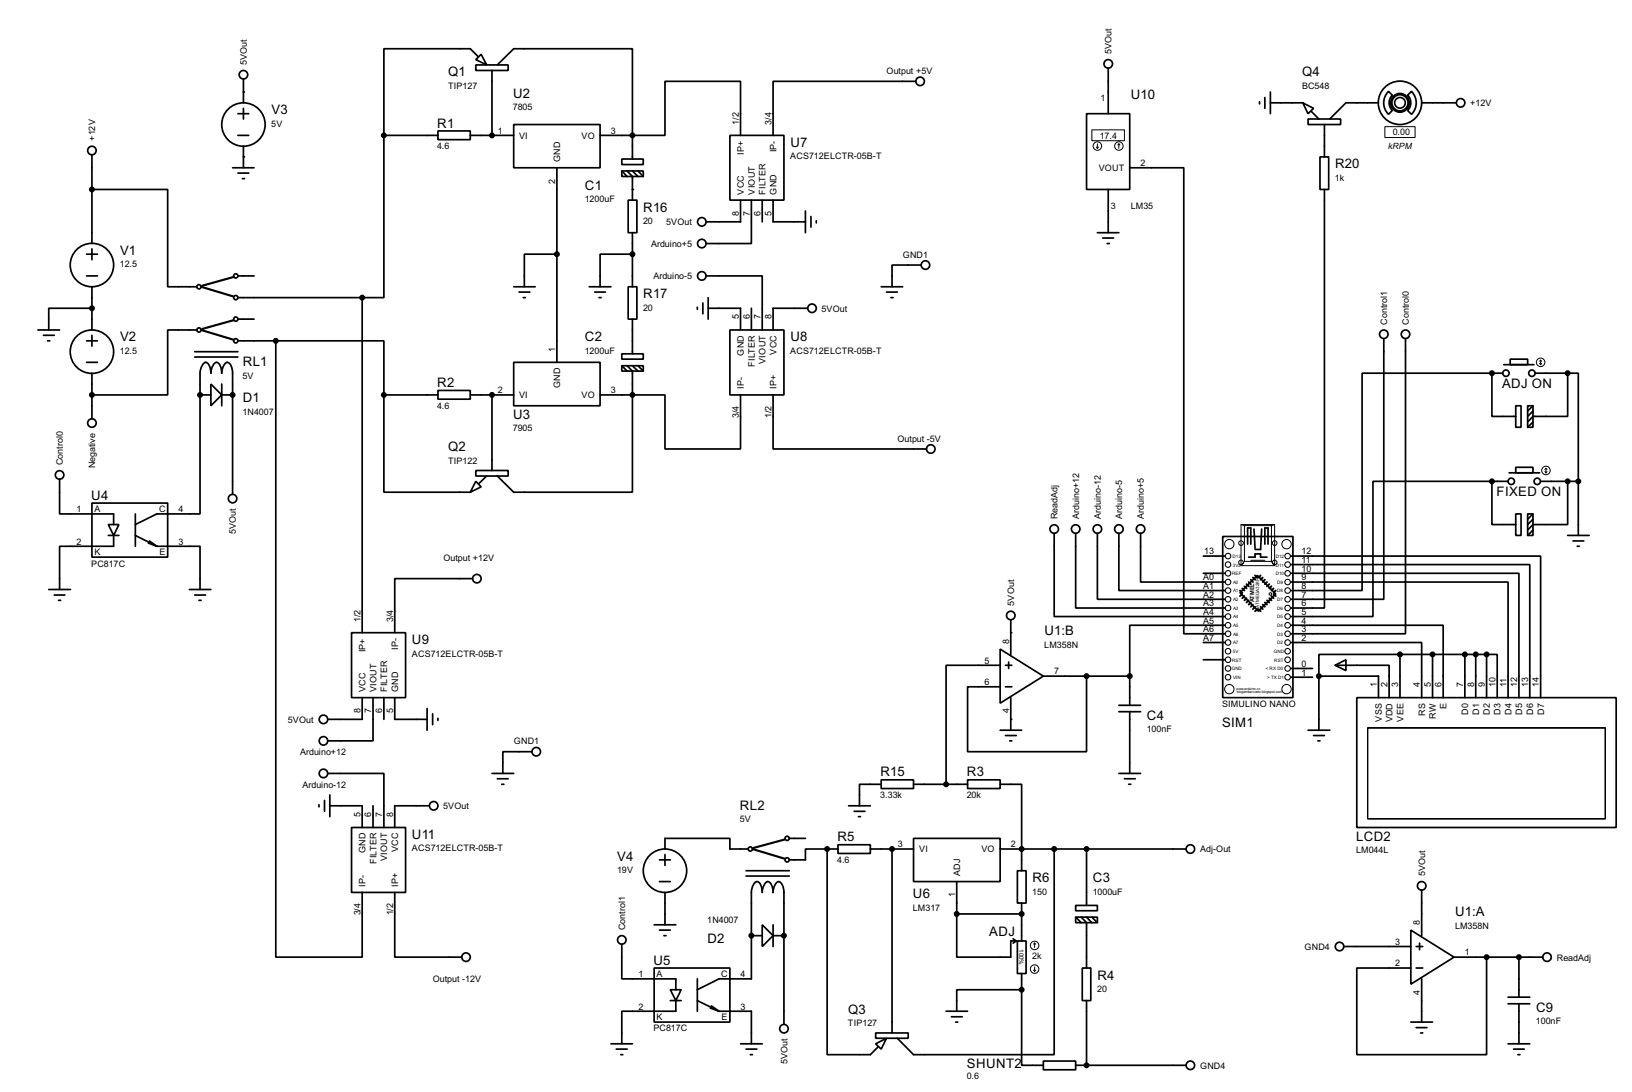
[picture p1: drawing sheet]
<svg xmlns="http://www.w3.org/2000/svg" width="383mm" height="256mm" viewBox="0 0 383 256" stroke-linecap="round" stroke-linejoin="round" font-family="sans-serif">
<g fill="none" stroke="#000" stroke-width=".4">
<path d="M57.2 18.6v5.6M111.8 14l1.3-1.2 1.3 2.5zM111.8 15.3h7.6v1.3h-7.6zM112.3 13.3l-1.8-1.8h-20.3v20.3M115.6 16.6v15.2M116.9 15.3l3.8-3.8h27.9v20.3M215.2 19.1h-33.5v12.7M260.4 16.1v10.6M21.6 36.4v20.8M54.7 39.4h5M55.9 31.8h2.6M55.9 26.7h2.6"/>
<path d="M57.2 25.5v2.5M57.2 34.3v5.1M90.2 31.8v38.1h-5.1M90.2 31.8h12.7M102.9 30.8h7.6v2h-7.6zM110.5 31.8h10.2M120.7 29.3h20.3v10.1h-20.3zM130.9 39.4v45.7M141 31.8h7.6M146.1 37.4h5.1v1.3h-5.1zM148.6 31.8h7.7v-12.7h17.7v12.7M148.6 31.8v5.6"/>
<path d="M171.5 31.8h12.7v15.2h-12.7zM255.3 26.7h10.2v17.8h-10.2zM265.5 39.4h12.7v109.5h9.6M296 23.9v.5M297.2 22.9v2.6M298.5 24.2h7.6M298.5 21.6v5.1M306.1 24.2l2.6 1.3-1.3 1.2zM307.4 28h7.6v1.3h-7.6zM308.2 26.2l1.7 1.8M310.2 36.9h2v7.6h-2zM311.2 29.3v7.6"/>
<path d="M323.9 24.2h-7.6l-3.8 3.8M326.3 21.5l.9 .9a2.54 2.54 0 0 0 0 3.6l-.9 .9a3.8 3.8 0 0 1 0-5.4zM330.8 22.4l.9-.9a3.8 3.8 0 0 1 0 5.4l-.9-.9a2.54 2.54 0 0 0 0-3.6zM334.1 24.2h8.1M20.4 59.7h2.5M21.6 44.5h17.8v22.9h6.9M21.6 58.5v2.5M55.9 40.7h2.6M57 42h.5M130.9 59.7h-7.7v7.7M146.1 40.2h5.1v1.3h-5.1zM146.1 40.2l1.3 1.3"/>
<path d="M147.4 40.2l1.2 1.3v5.5M147.6 47h2.1v7.7h-2.1zM148.6 59.7h-7.6v7.7M148.6 54.7v12.7M148.6 40.2l1.3 1.3M149.9 40.2l1.3 1.3M174 47v5.1h-8.1M176.6 47v10.2h-10.7M179.1 47v5.1M181.7 47v5.1h7.6M189.3 49.6v5.1M190.6 50.9v2.5"/>
<path d="M191.8 51.9v.5M257.9 54.7h5M259.1 55.9h2.6M260.2 57.2h.5M260.4 44.5v10.2M311.2 44.5v98.3h-7.9M8.9 77.5h5.1M10.2 78.8h2.6M20.4 64.8h2.5M21.6 72.4h-10.1v5.1M21.6 67.4v10.1M21.6 78.8v2.5"/>
<path d="M46.3 77.5h-6.9v15.3h-17.8M55.9 69.9h29.2M55.9 64.8h3.8M55.9 75h3.8M85.1 69.9v78.7M120.7 67.4h5.1M122 68.6h2.5M123 69.9h.5M138.5 67.4h5.1M139.8 68.6h2.5M140.8 69.9h.5M147.6 67.4h2.1v7.6h-2.1z"/>
<path d="M148.6 75v8.1M163.9 72.2v.5M165.2 71.2v2.5M165.9 64.8h13.2v12.7M166.4 72.4h7.6v5.1M166.4 69.9v5.1M171.5 77.5h12.7v15.3h-12.7zM176.6 72.4v5.1M189.8 72.4h-8.1v5.1M207.1 67.4h5M208.3 68.6h2.6M209.4 69.9h.5"/>
<path d="M216.5 62.3h-6.9v5.1M325.2 79.6v61.2h-21.9M330.3 79.6v69.3h-27M11.2 80.1h.5M20.4 80.1h2.5M20.4 85.1h2.5M21.6 87.7v10.7M45.8 83.9h10.1M45.8 82.6h10.1M47 92.8v27.9h-10.1l-5.1 2.5M47 92.8v-5.1a2.76 2.76 0 0 1 1.3-2.6 2.35 2.35 0 0 1 1.3 2.6 2.67 2.67 0 0 1 1.3-2.6 2.35 2.35 0 0 1 1.2 2.6l.2-1.3a1.82 1.82 0 0 1 1.1-1.3 2.31 2.31 0 0 1 1.3 2.6v28.4M47 92.8h2.6"/>
<path d="M49.6 90.2l2.5 2.6-2.5 2.5zM52.1 92.8h2.6M52.1 90.2v5.1M55.9 80.1h8.9M64.8 80.1h25.4v12.7M64.8 80.1v144.7h20.3v-15.2M90.2 92.8v22.8h20.3M90.2 92.8h12.7M102.9 91.7h7.6v2.1h-7.6zM110.5 92.8h10.2M115.6 92.8v17.7M120.7 85.1h20.3v10.2h-20.3z"/>
<path d="M141 92.8h7.6M146.1 83.1h5.1v1.3h-5.1zM146.1 85.9h5.1v1.3h-5.1zM146.1 85.9l1.3 1.3M147.4 85.9l1.2 1.3v5.6M148.6 92.8v22.8h-27.9l-3.8-3.8M148.6 92.8h7.7v12.7h17.7v-12.7M148.6 85.9l1.3 1.3M149.9 85.9l1.3 1.3M181.7 92.8v12.7h36M350.6 87.7h-30.5v51h-16.8M350.6 87.7v10.1h5.6"/>
<path d="M350.6 87.7h2.5M353.4 85.7h7.1M354.9 84.4h4.1v1.3h-4.1zM356.2 95.3h1.2v5.1h-1.2zM359 95.3h1.2v5.1h-1.2zM360.2 95.3l-1.2 1.3M360.2 96.6l-1.2 1.2M360.2 99.1l-1.2 1.3M360.7 87.7h7.7M368.4 87.7h2.5v25.4M368.4 87.7v10.1h-8.2l-1.2 1.3M14 112.6v8.1h12.7v2.5"/>
<path d="M21.6 118.2h17.8v12.7h-17.8zM111.8 113.1l1.3 1.3-2.6 1.2zM111.8 110.5h7.6v1.3h-7.6zM114.4 111.8l-1.8 1.8M350.6 113.1h-28v31.7h-19.3M350.6 113.1v10.1h5.6M350.6 113.1h3.8M354.6 111.1h7.2M356.2 109.8h4v1.3h-4zM362 113.1h8.9M368.4 113.1v10.1h-8.2l-1.2 1.3M370.9 113.1v12.7"/>
<path d="M11.5 138.5h5.1M12.8 139.8h2.5M25.5 123.2h2.5l-1.3 2.6zM25.5 125.8h2.5M26.7 125.8v2.5h-12.7v10.2M31.8 120.7v7.6M31.8 125.8l5.1 2.5M34.9 127.6l2 .7M35.1 127.1l1.8 1.2M36.9 128.3h10.1v10.2M44.5 138.5h5.1M45.8 139.8h2.5"/>
<path d="M111.1 135.9h-18.3v12.7M247.7 125.3v19.5h40.1M252.8 125.3v17.5h35M257.9 125.3v15.5h29.9M262.9 125.3v13.4h24.9M268 125.3v11.4h19.8M282.8 134.7h5M282.8 130.6h5M287.3 126h16.5v37.9h-16.5zM291.4 139.2l4.1-4 4.3 4.3-4.1 4.1zM293.2 127.8v-3.8h.7v3.8M293.4 130.9h1.5v-.8h1.3v.8h1.5"/>
<path d="M294.7 124.3l.2 4.5M296.5 124.3l-.3 4.8h-1.3M297.2 127.8v-3.8h.8v3.8M303.3 130.6h58.7v33.3M303.3 132.6h56.2v31.3M303.3 134.7h53.6v29.2M303.3 136.7h51.1v27.2M356.2 120.7h1.2v5.1h-1.2zM359 120.7h1.2v5.1h-1.2zM360.2 120.7l-1.2 1.3M360.2 122l-1.2 1.2M360.2 124.5l-1.2 1.3"/>
<path d="M368.4 125.8h5M369.6 127.1h2.6M370.6 128.3h.5M13.8 141h.5M46.8 141h.5M82.6 148.6h12.7v15.3h-12.7zM235 152.5l10.2 6.3-10.2 6.4zM235 156.3h-12.7v27.9M236.3 156.3h1.5M237 155.5v1.5M237.5 145.6v8.1M245.2 158.8h20.3"/>
<path d="M255.3 158.8v17.8h-27.9v-15.3h7.6M265.5 158.8v6.9M282.8 150.9h5M282.8 155h5M287.8 146.9h-22.3v11.9M303.3 146.9h35.8v17M303.3 150.9h30.8v13M303.3 157h5.1M303.3 159.1h5.1M309.9 158.8v12.7M309.9 158.8h14v5.1M313.7 156.3l2.6-1.3v2.5z"/>
<path d="M313.7 156.3h12.7v7.6M329 153.7h-19.1v5.1M329 153.7h20.3M329 153.7v10.2M336.6 153.7v10.2M344.2 153.7v10.2M346.8 153.7v10.2M349.3 153.7h2.5v10.2M349.3 153.7v10.2M85.1 163.9v5.1h-8.1M87.7 163.9v10.1h-10.7M90.2 163.9v5.1"/>
<path d="M92.8 163.9v5.1h7.6M100.4 166.4v5.1M101.7 167.7v2.5M102.9 168.7v.5M125 176.6h-6.8v5.1M235 171.5h5.1M236.3 172.8h2.5M236.3 161.3h1.5M237.3 174h.5M237.5 163.9v7.6M262.9 165.7h5.1M262.9 167.2h5.1"/>
<path d="M265.5 167.2v14.5M307.4 171.5h5.1M308.7 172.8h2.5M309.7 174h.5M318.8 163.9h61v30.5h-61zM75 189v.5M76.3 188v2.6M77 181.7h13.2v12.7M77.5 189.3h7.6v5.1M77.5 186.7v5.1M82.6 194.4h12.7v15.2h-12.7zM87.7 189.3v5.1"/>
<path d="M100.9 189.3h-8.1v5.1M115.6 181.7h5.1M116.9 182.9h2.5M117.9 184.2h.5M156.3 199.4v-2.5h15.2v2.5h4.3M185.5 196.9h3.8M194.4 199.4v48.3h10.1l1.8-1.8M194.4 199.4h-5.1v2.6h-3.8M194.4 199.4h2.5M196.9 198.4h7.6v2.1h-7.6zM199.4 189.3h5.1M200.7 190.6h2.6"/>
<path d="M201.7 191.8h.5M204.5 199.4h10.2M207.1 183.2h7.6v2h-7.6zM207.1 184.2h-5.1v5.1M209.6 199.4v43.2M214.7 196.9h20.3v10.2h-20.3zM214.7 184.2h12.7M227.4 183.2h7.6v2h-7.6zM235 184.2h5.1v20.3M235 199.4h43.7M247.7 199.4v48.3h-33l-3.8-3.8M255.3 199.4v13.3"/>
<path d="M262.9 181.7h5.1M264.2 182.9h2.6M265.2 184.2h.5M92.8 209.6v15.2h15.7M153.7 217.2h5.1M155 202h2.5M155 207.1h2.5M155 218.5h2.5M156 219.8h.5M156.3 200.7v2.6M156.3 209.6v7.6M175.3 205.8h10.2"/>
<path d="M175.3 204.5h10.2M176.6 219.8h2.5M179.1 217.2l2.6 2.6-2.6 2.5zM181.7 217.2v5.1M181.7 219.8h2.5M224.8 214.7v10.1h12.7v-3.8h1.3M224.8 207.1v7.6M224.8 214.7h15.3M239.1 204.5h2v7.6h-2zM240.1 212.1v8.9M252.8 212.7h5.1v1.2h-5.1zM252.8 215.4h5.1v1.3h-5.1z"/>
<path d="M252.8 215.4l1.3 1.3M254.1 215.4l1.2 1.3v10.7M255.3 215.4l1.3 1.3M256.6 215.4l1.3 1.3M331.5 218.5l10.2 6.3-10.2 6.4zM334.1 209.1v10.7M146.1 221.8v8.1h12.7v2.6M153.7 227.4h17.8v12.7h-17.8zM157.5 232.5h2.6l-1.3 2.5zM157.5 235h2.6M158.8 235v2.5h-12.7v7.7M163.9 232.5l5.1-2.6h7.6v-20.3a2.61 2.61 0 0 1 1.3-2.5 2.31 2.31 0 0 1 1.2 2.5 2.68 2.68 0 0 1 1.3-2.5 2.27 2.27 0 0 1 1.3 2.5 2.68 2.68 0 0 1 1.2-2.5 2.33 2.33 0 0 1 1.3 2.5v31"/>
<path d="M163.9 229.9v7.6M163.9 235l5.1 2.5M166.9 236.8l2.1 .7M167.2 236.3l1.8 1.2M169 237.5h7.6v7.7M222.3 237.5h5.1M223.6 238.8h2.5M238.1 220.5l.7 .5M238.8 221l-.7 .5M239.1 221h2v7.7h-2zM240.1 232.5h-15.3v5M240.1 232.5v17.7h5.1"/>
<path d="M240.1 228.7v3.8M254.3 227.4h2v7.6h-2zM255.3 235v15.2M315.8 222.3h15.7M332.8 222.3h1.5M332.8 227.4h1.5M333.6 221.5v1.6M334.1 229.9v10.2M341.7 224.8h20.8M349.3 224.8v22.9h-30.5v-20.3h12.7M354.4 234.2h5.1M354.4 235.8h5.1"/>
<path d="M356.9 224.8v9.4M356.9 235.8v9.4M143.6 245.2h5M144.8 246.4h2.6M145.9 247.7h.5M174 245.2h5.1M175.3 246.4h2.6M176.3 247.7h.5M205.8 245.2l2.5-1.3-1.2 2.5zM205.8 242.6h7.6v1.3h-7.6zM224.6 240.1h.5M245.2 249.2h7.6v2.1h-7.6z"/>
<path d="M252.8 250.2h25.9M331.5 240.1h5.1M332.8 241.4h2.5M333.8 242.6h.5M354.4 245.2h5.1M355.7 246.4h2.5M356.7 247.7h.5"/>
<circle cx="57.2" cy="17.6" r="1"/>
<circle cx="216.2" cy="19.1" r="1"/>
<circle cx="260.4" cy="15" r="1"/>
<circle cx="21.6" cy="35.4" r="1"/>
<circle cx="57.2" cy="29.3" r="5.1"/>
<circle cx="328.9" cy="24.2" r="5.1"/>
<circle cx="328.9" cy="24.2" r="1.25"/>
<circle cx="343.2" cy="24.2" r="1"/>
<circle cx="164.9" cy="52.1" r="1"/>
<circle cx="164.9" cy="57.2" r="1"/>
<circle cx="21.6" cy="62.3" r="5.1"/>
<circle cx="46.7" cy="67.4" r=".5"/>
<circle cx="46.7" cy="77.5" r=".5"/>
<circle cx="55.4" cy="64.8" r=".5"/>
<circle cx="55.4" cy="69.9" r=".5"/>
<circle cx="55.4" cy="75" r=".5"/>
<circle cx="164.9" cy="64.8" r="1"/>
<circle cx="190.8" cy="72.4" r="1"/>
<circle cx="217.4" cy="62.3" r="1"/>
<circle cx="325.1" cy="78.5" r="1"/>
<circle cx="330.2" cy="78.5" r="1"/>
<circle cx="21.6" cy="82.6" r="5.1"/>
<circle cx="21.6" cy="99.4" r="1"/>
<circle cx="55.4" cy="80.1" r=".5"/>
<circle cx="353.8" cy="87.7" r=".75"/>
<circle cx="359.9" cy="87.7" r=".75"/>
<circle cx="14" cy="111.6" r="1"/>
<circle cx="54.6" cy="117.1" r="1"/>
<circle cx="218.7" cy="105.5" r="1"/>
<circle cx="355.1" cy="113.1" r=".75"/>
<circle cx="361.2" cy="113.1" r=".75"/>
<circle cx="112" cy="135.9" r="1"/>
<circle cx="247.7" cy="124.3" r="1"/>
<circle cx="252.7" cy="124.3" r="1"/>
<circle cx="257.8" cy="124.3" r="1"/>
<circle cx="262.9" cy="124.3" r="1"/>
<circle cx="268" cy="124.3" r="1"/>
<circle cx="237.5" cy="144.6" r="1"/>
<circle cx="76" cy="174" r="1"/>
<circle cx="76" cy="169" r="1"/>
<circle cx="126" cy="176.6" r="1"/>
<circle cx="76" cy="181.7" r="1"/>
<circle cx="101.9" cy="189.3" r="1"/>
<circle cx="176.3" cy="199.4" r=".5"/>
<circle cx="184.9" cy="196.9" r=".5"/>
<circle cx="279.7" cy="199.4" r="1"/>
<circle cx="156.2" cy="204.5" r="5.1"/>
<circle cx="184.9" cy="202" r=".5"/>
<circle cx="334" cy="208.1" r="1"/>
<circle cx="109.5" cy="224.8" r="1"/>
<circle cx="146.1" cy="220.8" r="1"/>
<circle cx="314.7" cy="222.3" r="1"/>
<circle cx="363.5" cy="224.8" r="1"/>
<circle cx="184.2" cy="241.6" r="1"/>
<circle cx="279.7" cy="250.2" r="1"/>
</g>
<g fill="#000">
<circle cx="57.2" cy="36.9" r=".2"/>
<circle cx="57.2" cy="21.6" r=".2"/>
<circle cx="115.6" cy="31.8" r=".2"/>
<circle cx="148.6" cy="44.5" r=".2"/>
<circle cx="47" cy="92.8" r=".2"/>
<circle cx="54.7" cy="92.8" r=".2"/>
<circle cx="115.6" cy="92.8" r=".2"/>
<circle cx="350.6" cy="87.7" r=".2"/>
<circle cx="237.5" cy="148.6" r=".2"/>
<circle cx="237.5" cy="169" r=".2"/>
<circle cx="194.4" cy="199.4" r=".2"/>
<circle cx="209.6" cy="199.4" r=".2"/>
<circle cx="240.1" cy="199.4" r=".2"/>
<circle cx="176.6" cy="219.8" r=".2"/>
<circle cx="184.2" cy="219.8" r=".2"/>
<circle cx="240.1" cy="214.7" r=".2"/>
<circle cx="240.1" cy="232.5" r=".2"/>
<circle cx="255.3" cy="250.2" r=".2"/>
</g>
<g fill="#000" stroke="#000" stroke-width=".4">
<circle cx="90.2" cy="31.8" r=".5"/>
<circle cx="115.6" cy="31.8" r=".5"/>
<circle cx="148.6" cy="31.8" r=".5"/>
<circle cx="21.6" cy="44.5" r=".5"/>
<circle cx="130.8" cy="59.7" r=".5"/>
<circle cx="148.6" cy="59.7" r=".5"/>
<circle cx="21.6" cy="72.4" r=".5"/>
<circle cx="85.1" cy="69.9" r=".5"/>
<circle cx="21.6" cy="92.8" r=".5"/>
<circle cx="47" cy="92.8" r=".5"/>
<circle cx="54.6" cy="92.8" r=".5"/>
<circle cx="64.8" cy="80.1" r=".5"/>
<circle cx="90.2" cy="92.8" r=".5"/>
<circle cx="115.6" cy="92.8" r=".5"/>
<circle cx="148.6" cy="92.8" r=".5"/>
<circle cx="350.5" cy="87.7" r=".5"/>
<circle cx="368.3" cy="87.7" r=".5"/>
<circle cx="350.5" cy="113.1" r=".5"/>
<circle cx="368.3" cy="113.1" r=".5"/>
<circle cx="370.8" cy="113.1" r=".5"/>
<circle cx="255.3" cy="158.8" r=".5"/>
<circle cx="265.4" cy="158.8" r=".5"/>
<circle cx="309.9" cy="158.8" r=".5"/>
<circle cx="328.9" cy="153.7" r=".5"/>
<circle cx="336.6" cy="153.7" r=".5"/>
<circle cx="344.2" cy="153.7" r=".5"/>
<circle cx="346.7" cy="153.7" r=".5"/>
<circle cx="349.3" cy="153.7" r=".5"/>
<circle cx="194.3" cy="199.4" r=".5"/>
<circle cx="209.6" cy="199.4" r=".5"/>
<circle cx="222.3" cy="184.2" r=".5"/>
<circle cx="240" cy="199.4" r=".5"/>
<circle cx="247.7" cy="199.4" r=".5"/>
<circle cx="255.3" cy="199.4" r=".5"/>
<circle cx="176.5" cy="219.8" r=".5"/>
<circle cx="184.2" cy="219.8" r=".5"/>
<circle cx="224.8" cy="214.7" r=".5"/>
<circle cx="240" cy="214.7" r=".5"/>
<circle cx="240" cy="232.5" r=".5"/>
<circle cx="349.3" cy="224.8" r=".5"/>
<circle cx="356.9" cy="224.8" r=".5"/>
<circle cx="255.3" cy="250.2" r=".5"/>
</g>
<path d="M47.3 77.5l7.6 2.3M47.3 67.4l7.6 2.3M54.9 75.2l-7.3 2.1M54.9 65.1l-7.3 2M176.8 199.4l7.7 2.3M184.5 197.2l-7.4 2" fill="none" stroke="#000" stroke-width=".5"/>
<g fill="none" stroke="#000" stroke-width=".23">
<path d="M256.6 30.5h7.6v2.6h-7.6zM257.6 34.6l.3 .3M257.9 33.8v1.1M258.1 34.6l-.2 .3M262.9 33.8l-.2 .3M262.9 33.8l.3 .3M262.9 33.8v1.1M325.4 29.8h7.1v2.5h-7.1zM361.8 85.4l.2 .3M362 84.6v1.1M362 84.6l-.2 .3M362 84.6l.3 .3"/>
<path d="M362.3 85.4l-.3 .3M363 110.8l.3 .3M363.3 110v1.1M363.3 110l-.3 .3M363.3 110l.2 .3M363.5 110.8l-.2 .3M291.6 123.2h7.9v9.7h-7.9zM291.6 123.2l.8 .3M292.4 123.5h6.4v8.4h-6.4zM292.4 131.9l-.8 1M293.9 131.6h3.3M298.8 131.9l.7 1"/>
<path d="M299.5 123.2l-.7 .3M242.9 227.9l.2 .2M243.1 221.5l.3 .3M243.1 221.5l-.2 .3M243.1 221.5v1.1M243.1 227.1v1M243.4 227.9l-.3 .2"/>
<circle cx="257.8" cy="34.3" r="1"/>
<circle cx="262.9" cy="34.3" r="1"/>
<circle cx="362" cy="85.1" r="1"/>
<circle cx="363.2" cy="110.5" r="1"/>
<circle cx="288.8" cy="127.8" r="1.1"/>
<circle cx="291.6" cy="127.6" r=".55"/>
<circle cx="291.6" cy="132.1" r=".55"/>
<circle cx="298.5" cy="139.5" r=".3"/>
<circle cx="299.5" cy="132.1" r=".55"/>
<circle cx="299.5" cy="127.6" r=".55"/>
<circle cx="302.3" cy="127.8" r="1.1"/>
<circle cx="288.8" cy="161.9" r="1.1"/>
<circle cx="302.3" cy="161.9" r="1.1"/>
<circle cx="243.1" cy="222.1" r="1"/>
<circle cx="243.1" cy="227.6" r="1"/>
</g>
<g fill="none" stroke="#000" stroke-width=".45">
<path d="M291.4 138.7l.5 .5M291.9 139.5l-.5 .5M291.9 138.2l.5 .5M292.4 137.7l.5 .5M292.9 137.2l.5 .5M293.4 136.7l.5 .5M293.9 136.2l.5 .5M294.4 135.7l.5 .5M294.9 135.2l.6 .5M296.2 135.2l-.5 .5M296.7 135.7l-.5 .5M297.2 136.2l-.5 .5"/>
<path d="M297.7 136.7l-.5 .5M298.3 137.2l-.6 .5M298.8 137.7l-.5 .5M299.3 138.2l-.5 .5M299.3 139.5l.5 .5M299.8 138.7l-.5 .5M292.4 140l-.5 .5M292.9 140.5l-.5 .5M293.4 141l-.5 .5M293.9 141.5l-.5 .5M294.4 142l-.5 .5M294.9 142.5l-.5 .6"/>
<path d="M295.5 143.1l-.6 .5M295.7 143.1l.5 .5M296.2 142.5l.5 .6M296.7 142l.5 .5M297.2 141.5l.5 .5M297.7 141l.6 .5M298.3 140.5l.5 .5M298.8 140l.5 .5"/>
</g>
<g fill="none" stroke="#000" stroke-width=".25">
<path d="M321.4 171h55.8v21.3h-55.8z"/>
<circle cx="288.5" cy="136.7" r=".65"/>
<circle cx="288.5" cy="134.7" r=".65"/>
<circle cx="288.5" cy="138.7" r=".65"/>
<circle cx="288.5" cy="132.6" r=".65"/>
<circle cx="288.5" cy="130.6" r=".65"/>
<circle cx="302.5" cy="136.7" r=".65"/>
<circle cx="302.5" cy="138.7" r=".65"/>
<circle cx="302.5" cy="132.6" r=".65"/>
<circle cx="302.5" cy="130.6" r=".65"/>
<circle cx="302.5" cy="134.7" r=".65"/>
<circle cx="288.5" cy="153" r=".65"/>
<circle cx="288.5" cy="155" r=".65"/>
<circle cx="288.5" cy="140.8" r=".65"/>
<circle cx="288.5" cy="157" r=".65"/>
<circle cx="288.5" cy="150.9" r=".65"/>
<circle cx="288.5" cy="144.8" r=".65"/>
<circle cx="288.5" cy="146.9" r=".65"/>
<circle cx="288.5" cy="148.9" r=".65"/>
<circle cx="288.5" cy="159.1" r=".65"/>
<circle cx="288.5" cy="142.8" r=".65"/>
<circle cx="302.5" cy="155" r=".65"/>
<circle cx="302.5" cy="144.8" r=".65"/>
<circle cx="302.5" cy="150.9" r=".65"/>
<circle cx="302.5" cy="157" r=".65"/>
<circle cx="302.5" cy="140.8" r=".65"/>
<circle cx="302.5" cy="148.9" r=".65"/>
<circle cx="302.5" cy="153" r=".65"/>
<circle cx="302.5" cy="159.1" r=".65"/>
<circle cx="302.5" cy="146.9" r=".65"/>
<circle cx="302.5" cy="142.8" r=".65"/>
</g>
<circle cx="328.9" cy="24.2" r="2.05" fill="none" stroke="#000" stroke-width=".7"/>
<g font-size="3.5">
<text x="105.3" y="18">Q1</text>
<text x="306" y="18">Q4</text>
<text x="120.6" y="23">U2</text>
<text x="265.7" y="23.3">U10</text>
<text x="63.8" y="26.8">V3</text>
<text x="102.8" y="30">R1</text>
<text x="185.7" y="34.5">U7</text>
<text x="313.7" y="39.5">R20</text>
<text x="137.5" y="44.7">C1</text>
<text x="151.2" y="49.7">R16</text>
<text x="28.2" y="59.9">V1</text>
<text x="151.2" y="70.1">R17</text>
<text x="28.2" y="80.2">V2</text>
<text x="137.5" y="80.2">C2</text>
<text x="185.7" y="80.2">U8</text>
<text x="57.1" y="86.1">RL1</text>
<text x="57.1" y="94.5">D1</text>
<text x="102.8" y="90.9">R2</text>
<text x="353" y="91.2">ADJ ON</text>
<text x="120.6" y="98.4">U3</text>
<text x="105.3" y="106">Q2</text>
<text x="21.5" y="117.4">U4</text>
<text x="351.7" y="116.6">FIXED ON</text>
<text x="245.4" y="149.1">U1:B</text>
<text x="96.8" y="151.3">U9</text>
<text x="269.5" y="169.1">C4</text>
<text x="287.2" y="170.8">SIM1</text>
<text x="206.9" y="182.4">R15</text>
<text x="227.2" y="182.4">R3</text>
<text x="173.9" y="190.2">RL2</text>
<text x="96.8" y="197.1">U11</text>
<text x="196.8" y="197.6">R5</text>
<text x="318.7" y="197.5">LCD2</text>
<text x="145.1" y="202.1">V4</text>
<text x="242.6" y="207.2">R6</text>
<text x="256.8" y="207.2">C3</text>
<text x="214.5" y="211">U6</text>
<text x="341.9" y="215.2">U1:A</text>
<text x="166.3" y="221.5">D2</text>
<text x="232.5" y="219.9">ADJ</text>
<text x="153.6" y="226.6">U5</text>
<text x="257.9" y="230.1">R4</text>
<text x="199.3" y="238.1">Q3</text>
<text x="361" y="237.7">C9</text>
<text x="227.2" y="251">SHUNT2</text>
</g>
<g font-size="2.4">
<text x="58" y="15.3" transform="rotate(-90 58 15.3)">5VOut</text>
<text x="208.3" y="17.3">Output +5V</text>
<text x="261.2" y="12.7" transform="rotate(-90 261.2 12.7)">5VOut</text>
<text x="105.3" y="20.9">TIP127</text>
<text x="258.6" y="23.7">1</text>
<text x="305.9" y="20.9">BC548</text>
<text x="63.8" y="29.7">5V</text>
<text x="120.5" y="26">7805</text>
<text x="173.6" y="29.2" transform="rotate(-90 173.6 29.2)">1/2</text>
<text x="181.3" y="29.3" transform="rotate(-90 181.3 29.3)">3/4</text>
<text x="345.5" y="25">+12V</text>
<text x="22.4" y="33" transform="rotate(-90 22.4 33)">+12V</text>
<text x="102.7" y="35">4.6</text>
<text x="117" y="31.4">1</text>
<text x="122" y="32.6">VI</text>
<text x="136.6" y="32.6">VO</text>
<text x="143.6" y="31.4">3</text>
<text x="182.5" y="35.8" transform="rotate(-90 182.5 35.8)">IP-</text>
<text x="258.4" y="32.6">17.4</text>
<text x="327.3" y="31.8">0.00</text>
<text x="131.7" y="38.1" transform="rotate(-90 131.7 38.1)">GND</text>
<text x="174.8" y="36.4" transform="rotate(-90 174.8 36.4)">IP+</text>
<text x="185.7" y="37.4">ACS712ELCTR-05B-T</text>
<text x="258.2" y="40.2">VOUT</text>
<text x="268" y="39">2</text>
<text x="130.5" y="43.1" transform="rotate(-90 130.5 43.1)">2</text>
<text x="137.4" y="47.6">1200uF</text>
<text x="174.8" y="45.7" transform="rotate(-90 174.8 45.7)">VCC</text>
<text x="177.4" y="45.7" transform="rotate(-90 177.4 45.7)">VIOUT</text>
<text x="179.9" y="45.7" transform="rotate(-90 179.9 45.7)">FILTER</text>
<text x="182.5" y="45.7" transform="rotate(-90 182.5 45.7)">GND</text>
<text x="313.7" y="42.4">1k</text>
<text x="151.1" y="52.6">20</text>
<text x="156.6" y="52.9">5VOut</text>
<text x="173.6" y="50.7" transform="rotate(-90 173.6 50.7)">8</text>
<text x="176.2" y="50.7" transform="rotate(-90 176.2 50.7)">7</text>
<text x="178.7" y="50.7" transform="rotate(-90 178.7 50.7)">6</text>
<text x="181.3" y="50.7" transform="rotate(-90 181.3 50.7)">5</text>
<text x="261" y="49">3</text>
<text x="265.7" y="49.2">LM35</text>
<text x="153" y="58">Arduino+5</text>
<text x="28.2" y="62.8">12.5</text>
<text x="153.5" y="65.6">Arduino-5</text>
<text x="212.1" y="60.5">GND1</text>
<text x="151.1" y="73">20</text>
<text x="173.6" y="74.9" transform="rotate(-90 173.6 74.9)">5</text>
<text x="176.2" y="74.9" transform="rotate(-90 176.2 74.9)">6</text>
<text x="178.7" y="75" transform="rotate(-90 178.7 75)">7</text>
<text x="181.3" y="75" transform="rotate(-90 181.3 75)">8</text>
<text x="193.1" y="73.2">5VOut</text>
<text x="326" y="76.2" transform="rotate(-90 326 76.2)">Control1</text>
<text x="331.1" y="76.2" transform="rotate(-90 331.1 76.2)">Control0</text>
<text x="28.2" y="83.1">12.5</text>
<text x="130.5" y="82.6" transform="rotate(-90 130.5 82.6)">1</text>
<text x="137.4" y="83.1">1200uF</text>
<text x="174.8" y="83.5" transform="rotate(-90 174.8 83.5)">GND</text>
<text x="182.5" y="83.3" transform="rotate(-90 182.5 83.3)">VCC</text>
<text x="185.7" y="83.1">ACS712ELCTR-05B-T</text>
<text x="57" y="88.9">5V</text>
<text x="177.4" y="86.1" transform="rotate(-90 177.4 86.1)">FILTER</text>
<text x="179.9" y="85.4" transform="rotate(-90 179.9 85.4)">VIOUT</text>
<text x="102.7" y="96">4.6</text>
<text x="117" y="92.4">2</text>
<text x="122" y="93.6">VI</text>
<text x="131.6" y="91.2" transform="rotate(-90 131.6 91.2)">GND</text>
<text x="136.6" y="93.6">VO</text>
<text x="143.6" y="92.4">3</text>
<text x="174.8" y="91.4" transform="rotate(-90 174.8 91.4)">IP-</text>
<text x="182.5" y="91.4" transform="rotate(-90 182.5 91.4)">IP+</text>
<text x="57" y="97.5">1N4007</text>
<text x="120.5" y="101.3">7905</text>
<text x="173.6" y="98.2" transform="rotate(-90 173.6 98.2)">3/4</text>
<text x="181.3" y="98.2" transform="rotate(-90 181.3 98.2)">1/2</text>
<text x="210.9" y="103.7">Output -5V</text>
<text x="14.8" y="109.2" transform="rotate(-90 14.8 109.2)">Control0</text>
<text x="22.4" y="110" transform="rotate(-90 22.4 110)">Negative</text>
<text x="105.3" y="108.9">TIP122</text>
<text x="18" y="120.3">1</text>
<text x="22.2" y="120.2">A</text>
<text x="37.4" y="120.2">C</text>
<text x="42" y="120.3">4</text>
<text x="55.5" y="125.5" transform="rotate(-90 55.5 125.5)">5VOut</text>
<text x="248.5" y="121.9" transform="rotate(-90 248.5 121.9)">ReadAdj</text>
<text x="253.6" y="121.9" transform="rotate(-90 253.6 121.9)">Arduino+12</text>
<text x="258.7" y="121.9" transform="rotate(-90 258.7 121.9)">Arduino-12</text>
<text x="263.7" y="121.9" transform="rotate(-90 263.7 121.9)">Arduino-5</text>
<text x="268.8" y="121.9" transform="rotate(-90 268.8 121.9)">Arduino+5</text>
<text x="18" y="127.9">2</text>
<text x="22.2" y="130.4">K</text>
<text x="37.5" y="130.4">E</text>
<text x="42" y="127.9">3</text>
<text x="104.2" y="131.7">Output +12V</text>
<text x="283" y="130.2">13</text>
<text x="305.9" y="130.2">12</text>
<text x="21.4" y="133.1">PC817C</text>
<text x="282.7" y="136.3">A0</text>
<text x="305.9" y="136.3">9</text>
<text x="305.9" y="134.3">10</text>
<text x="305.9" y="132.2">11</text>
<text x="238.3" y="142.3" transform="rotate(-90 238.3 142.3)">5VOut</text>
<text x="282.7" y="142.4">A3</text>
<text x="282.7" y="140.4">A2</text>
<text x="282.7" y="138.3">A1</text>
<text x="305.9" y="142.4">6</text>
<text x="305.9" y="140.4">7</text>
<text x="305.9" y="138.3">8</text>
<text x="84.7" y="146.1" transform="rotate(-90 84.7 146.1)">1/2</text>
<text x="92.4" y="146.1" transform="rotate(-90 92.4 146.1)">3/4</text>
<text x="282.7" y="146.5">A5</text>
<text x="282.7" y="144.4">A4</text>
<text x="282.7" y="148.5">A6</text>
<text x="305.9" y="148.5">3</text>
<text x="305.9" y="146.5">4</text>
<text x="305.9" y="144.4">5</text>
<text x="85.9" y="153.2" transform="rotate(-90 85.9 153.2)">IP+</text>
<text x="93.5" y="152.7" transform="rotate(-90 93.5 152.7)">IP-</text>
<text x="96.8" y="154.3">ACS712ELCTR-05B-T</text>
<text x="231.3" y="155.9">5</text>
<text x="237.1" y="151.2" transform="rotate(-90 237.1 151.2)">8</text>
<text x="245.4" y="152.1">LM358N</text>
<text x="282.7" y="150.5">A7</text>
<text x="305.9" y="150.5">2</text>
<text x="231.3" y="160.9">6</text>
<text x="247.7" y="158.4">7</text>
<text x="305.9" y="156.6">0</text>
<text x="305.9" y="158.7">1</text>
<text x="323.5" y="161.3" transform="rotate(-90 323.5 161.3)">1</text>
<text x="326" y="161.3" transform="rotate(-90 326 161.3)">2</text>
<text x="328.6" y="161.3" transform="rotate(-90 328.6 161.3)">3</text>
<text x="333.7" y="161.3" transform="rotate(-90 333.7 161.3)">4</text>
<text x="336.2" y="161.3" transform="rotate(-90 336.2 161.3)">5</text>
<text x="338.7" y="161.3" transform="rotate(-90 338.7 161.3)">6</text>
<text x="343.8" y="161.3" transform="rotate(-90 343.8 161.3)">7</text>
<text x="346.4" y="161.3" transform="rotate(-90 346.4 161.3)">8</text>
<text x="348.9" y="161.3" transform="rotate(-90 348.9 161.3)">9</text>
<text x="351.4" y="161.3" transform="rotate(-90 351.4 161.3)">10</text>
<text x="354" y="161.3" transform="rotate(-90 354 161.3)">11</text>
<text x="356.5" y="161.3" transform="rotate(-90 356.5 161.3)">12</text>
<text x="359.1" y="161.3" transform="rotate(-90 359.1 161.3)">13</text>
<text x="361.6" y="161.3" transform="rotate(-90 361.6 161.3)">14</text>
<text x="84.7" y="167.6" transform="rotate(-90 84.7 167.6)">8</text>
<text x="85.9" y="162.6" transform="rotate(-90 85.9 162.6)">VCC</text>
<text x="87.3" y="167.6" transform="rotate(-90 87.3 167.6)">7</text>
<text x="88.5" y="162.6" transform="rotate(-90 88.5 162.6)">VIOUT</text>
<text x="89.8" y="167.6" transform="rotate(-90 89.8 167.6)">6</text>
<text x="91" y="162.6" transform="rotate(-90 91 162.6)">FILTER</text>
<text x="92.4" y="167.6" transform="rotate(-90 92.4 167.6)">5</text>
<text x="93.6" y="162.6" transform="rotate(-90 93.6 162.6)">GND</text>
<text x="237.1" y="167.6" transform="rotate(-90 237.1 167.6)">4</text>
<text x="287.1" y="166.1">SIMULINO NANO</text>
<text x="339.9" y="166.6" transform="rotate(-90 339.9 166.6)">E</text>
<text x="345" y="167.8" transform="rotate(-90 345 167.8)">D0</text>
<text x="347.6" y="167.8" transform="rotate(-90 347.6 167.8)">D1</text>
<text x="350.1" y="167.8" transform="rotate(-90 350.1 167.8)">D2</text>
<text x="352.6" y="167.8" transform="rotate(-90 352.6 167.8)">D3</text>
<text x="355.2" y="167.8" transform="rotate(-90 355.2 167.8)">D4</text>
<text x="357.7" y="167.8" transform="rotate(-90 357.7 167.8)">D5</text>
<text x="360.3" y="167.8" transform="rotate(-90 360.3 167.8)">D6</text>
<text x="362.8" y="167.8" transform="rotate(-90 362.8 167.8)">D7</text>
<text x="67.7" y="169.8">5VOut</text>
<text x="269.5" y="172">100nF</text>
<text x="324.7" y="169.5" transform="rotate(-90 324.7 169.5)">VSS</text>
<text x="327.2" y="169.7" transform="rotate(-90 327.2 169.7)">VDD</text>
<text x="329.8" y="169.5" transform="rotate(-90 329.8 169.5)">VEE</text>
<text x="334.9" y="168.1" transform="rotate(-90 334.9 168.1)">RS</text>
<text x="337.4" y="168.8" transform="rotate(-90 337.4 168.8)">RW</text>
<text x="70.5" y="177.4">Arduino+12</text>
<text x="120.7" y="174.8">GND1</text>
<text x="71.1" y="185">Arduino-12</text>
<text x="84.7" y="191.8" transform="rotate(-90 84.7 191.8)">5</text>
<text x="87.3" y="191.8" transform="rotate(-90 87.3 191.8)">6</text>
<text x="89.8" y="191.8" transform="rotate(-90 89.8 191.8)">7</text>
<text x="92.4" y="191.8" transform="rotate(-90 92.4 191.8)">8</text>
<text x="104.2" y="190.1">5VOut</text>
<text x="206.9" y="187.4">3.33k</text>
<text x="227.2" y="187.4">20k</text>
<text x="173.8" y="193.1">5V</text>
<text x="85.9" y="200.4" transform="rotate(-90 85.9 200.4)">GND</text>
<text x="88.5" y="203" transform="rotate(-90 88.5 203)">FILTER</text>
<text x="91" y="202.3" transform="rotate(-90 91 202.3)">VIOUT</text>
<text x="93.6" y="200.1" transform="rotate(-90 93.6 200.1)">VCC</text>
<text x="96.8" y="200">ACS712ELCTR-05B-T</text>
<text x="196.7" y="202.7">4.6</text>
<text x="211" y="199">3</text>
<text x="216" y="200.2">VI</text>
<text x="230.6" y="200.2">VO</text>
<text x="237.5" y="199">2</text>
<text x="282" y="200.2">Adj-Out</text>
<text x="318.6" y="200.4">LM044L</text>
<text x="85.9" y="208.3" transform="rotate(-90 85.9 208.3)">IP-</text>
<text x="93.6" y="208.3" transform="rotate(-90 93.6 208.3)">IP+</text>
<text x="145" y="205.1">19V</text>
<text x="225.6" y="205.7" transform="rotate(-90 225.6 205.7)">ADJ</text>
<text x="334.9" y="205.8" transform="rotate(-90 334.9 205.8)">5VOut</text>
<text x="84.7" y="215" transform="rotate(-90 84.7 215)">3/4</text>
<text x="92.4" y="215" transform="rotate(-90 92.4 215)">1/2</text>
<text x="214.5" y="213.9">LM317</text>
<text x="224.4" y="210.7" transform="rotate(-90 224.4 210.7)">1</text>
<text x="242.6" y="210.1">150</text>
<text x="256.8" y="210.1">1000uF</text>
<text x="146.9" y="218.4" transform="rotate(-90 146.9 218.4)">Control1</text>
<text x="166.2" y="216.9">1N4007</text>
<text x="327.8" y="221.9">3</text>
<text x="333.7" y="217.2" transform="rotate(-90 333.7 217.2)">8</text>
<text x="341.9" y="218.2">LM358N</text>
<text x="242.6" y="225.4">2k</text>
<text x="306.5" y="223.1">GND4</text>
<text x="327.8" y="227">2</text>
<text x="344.2" y="224.4">1</text>
<text x="365.8" y="225.6">ReadAdj</text>
<text x="101.7" y="230.7">Output -12V</text>
<text x="150" y="229.5">1</text>
<text x="154.3" y="229.5">A</text>
<text x="169.4" y="229.5">C</text>
<text x="174" y="229.5">4</text>
<text x="257.8" y="233">20</text>
<text x="333.7" y="233.6" transform="rotate(-90 333.7 233.6)">4</text>
<text x="150" y="237.1">2</text>
<text x="154.3" y="239.6">K</text>
<text x="169.5" y="239.6">E</text>
<text x="174" y="237.1">3</text>
<text x="153.5" y="242.3">PC817C</text>
<text x="199.2" y="241">TIP127</text>
<text x="360.9" y="240.6">100nF</text>
<text x="185" y="249.9" transform="rotate(-90 185 249.9)">5VOut</text>
<text x="282" y="251">GND4</text>
<text x="227.2" y="253.5">0.6</text>
</g>
<text font-size="2.3" x="326.2" y="35.1">kRPM</text>
<text font-size="1.7" x="239.5" y="223" transform="rotate(90 239.5 223)">100%</text>
<text font-size="1.5" x="294.7" y="141.4" transform="rotate(-90 294.7 141.4)">ATMEL</text>
<g font-size="1.2">
<text x="289.6" y="131.1">D13</text>
<text x="299.8" y="131.1">D12</text>
<text x="289.5" y="135.1">REF</text>
<text x="289.7" y="133.1">3V3</text>
<text x="289.7" y="137.2">A0</text>
<text x="299.8" y="133.1">D11</text>
<text x="299.8" y="135.1">D10</text>
<text x="300.1" y="137.2">D9</text>
<text x="289.7" y="143.3">A3</text>
<text x="289.7" y="141.2">A2</text>
<text x="289.7" y="139.2">A1</text>
<text x="295.9" y="142.7" transform="rotate(-90 295.9 142.7)">ATMEGA328P</text>
<text x="300.1" y="139.2">D8</text>
<text x="300.1" y="141.2">D7</text>
<text x="300.1" y="143.3">D6</text>
<text x="289.7" y="149.3">A6</text>
<text x="289.7" y="147.3">A5</text>
<text x="289.7" y="145.3">A4</text>
<text x="300.1" y="145.3">D5</text>
<text x="300.1" y="147.3">D4</text>
<text x="300.1" y="149.3">D3</text>
<text x="289.5" y="155.4">RST</text>
<text x="289.7" y="153.4">5V</text>
<text x="289.7" y="151.4">A7</text>
<text x="299.3" y="153.4">GND</text>
<text x="299.4" y="155.4">RST</text>
<text x="300.1" y="151.4">D2</text>
<text x="289.4" y="157.5">GND</text>
<text x="289.7" y="159.5">VIN</text>
<text x="297.4" y="157.5">&lt; RX D0</text>
<text x="297.8" y="159.5">&gt; TX D1</text>
</g>
<g font-size="1">
<text x="290.5" y="162">www.arduino.cc</text>
<text x="290.7" y="162.8">blogembarcado.blogspot.com</text>
</g>
</svg>
